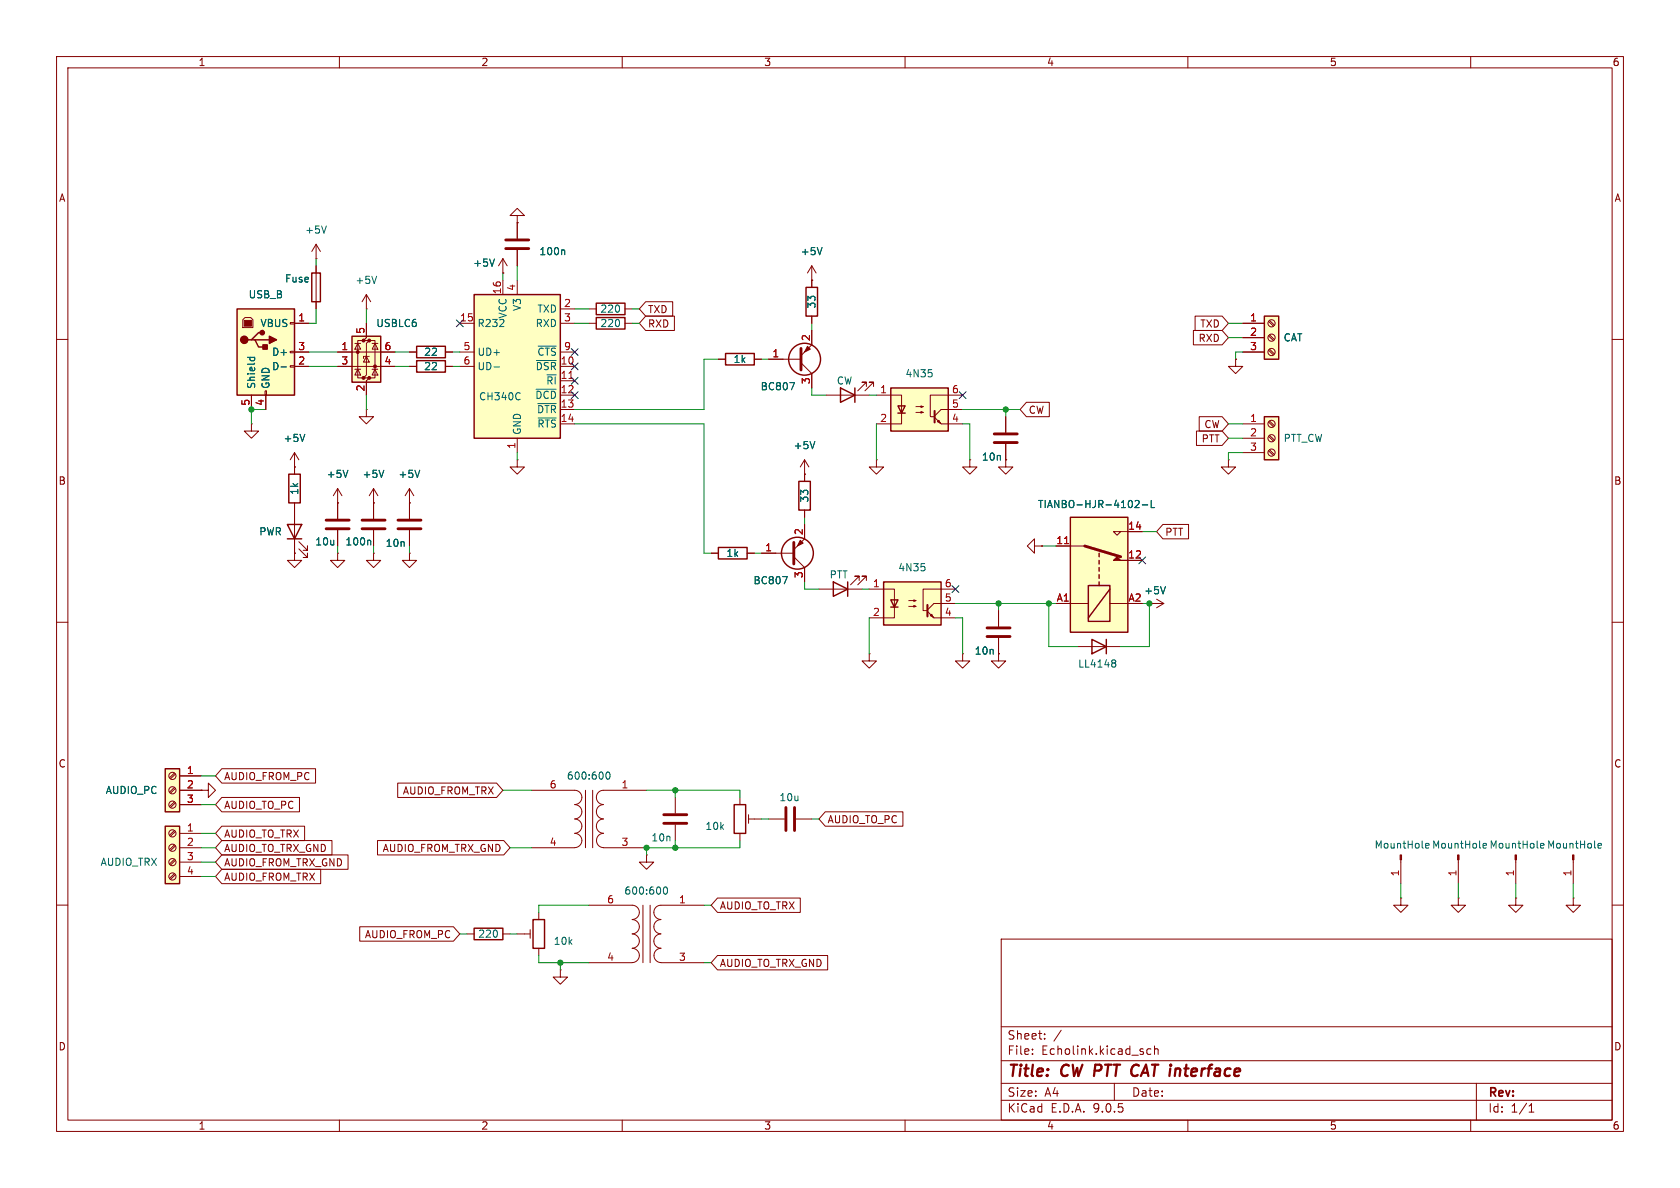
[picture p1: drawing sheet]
<svg xmlns="http://www.w3.org/2000/svg" width="297mm" height="210mm" viewBox="0 0 297 210" stroke-linecap="round" stroke-linejoin="round" font-family="sans-serif">
<g fill="none" stroke="#840000" stroke-width=".18">
<path d="M10 10h277v190h-277zM12 12h273v186h-273zM60 10v2M110 10v2M160 10v2M210 10v2M260 10v2M10 60h2M285 60h2M10 110h2M176.5 115.6v1.2h1.3l-1.3 1.3-1.2-1.3h1.2M176.5 115.6h.1"/>
<path d="M285 110h2M268 158.8v1.2h1.2l-1.2 1.3-1.3-1.3h1.3M268 158.8h.1M278.1 158.8v1.2h1.3l-1.3 1.3-1.2-1.3h1.2M278.1 158.8h.1M278.1 152v4.2M10 160h2M177 166h108v32h-108zM285 160h2M60 198v2M110 198v2M160 198v2"/>
<path d="M177 194.5h108M177 191.5h108M177 187.5h108M177 181.5h108M182.5 186.3v.1M182.5 185.5v.1M184.7 183.6v.1M184.7 182.8v.1M187.6 182.1l-1.3 2M197 191.5v3M203.5 185.5l-.5-.1-.3 .3v.4l.2 .2h.6M204.1 185.5l.2-.1 .4 .1v.9"/>
<path d="M204.1 184.9v1.5M210 198v2M260 198v2M261 191.5v6.5M270.3 196.6h.9M270.3 195.5l.4-.4v1.5"/>
</g>
<path d="M278 151.1h.3v.9h-.3z" fill="#840000" stroke="#840000" stroke-width=".18"/>
<path d="M282.5 149.5l.6-.1v-.3h-.4l-.2 .2 .1 .6h.5" fill="none" stroke="#006464" stroke-width=".18"/>
<path d="M157.5 68.6h10.1v7.6h-10.1z" fill="#ffffc2"/>
<path d="M148.6 68.6l2.5 1.3-2.5 1.2zM151.1 68.6v2.5M157.5 68.6h10.1v7.6h-10.1zM158.7 71.8h1.3l-.6 1.2zM158.7 73h1.3" fill="none" stroke="#840000" stroke-width=".25"/>
<g fill="none" stroke="#840000" stroke-width=".18">
<path d="M146 69.9h7.7M153.2 68.3v-.7h-.8h.8l-1.6 1.5M154.4 68.3v-.7h-.7h.7l-1.5 1.5M154.9 69.9h4.5v5h-4.5M161.9 71.9h1.3l-.4 .1v-.2l.4 .1M161.9 72.9h1.3l-.4 .1v-.2l.4 .1M165.2 73.8l1.2 1.1h3.8M165.7 74.5l.3-.2 .2 .5zM170.2 69.9h-5.7v3.8h.6M170.2 72.4h-3.8l-1.2 1.1M154.9 81.3v1.3h1.3l-1.3 1.2-1.2-1.2h1.2M154.9 81.3h.1"/>
<path d="M247.6 158.8v1.2h1.3l-1.3 1.3-1.2-1.3h1.2M247.6 158.8h.1M247.6 152v4.2M257.8 158.8v1.2h1.3l-1.3 1.3-1.3-1.3h1.3M257.8 158.8h.1M257.8 152v4.2"/>
</g>
<path d="M165.2 72.6v2.1" fill="none" stroke="#840000" stroke-width=".36"/>
<path d="M164.7 66v.5M252.6 149.3l-.2-.2h-.2l-.2 .2 .1 .6h.5M252.6 149.4l-.6 .1M262.8 149.3l-.2-.2h-.2l-.2 .2v.6h.5M262.8 149.4l-.6 .1" fill="none" stroke="#006464" stroke-width=".18"/>
<g fill="#840000" stroke="#840000" stroke-width=".18">
<path d="M257.7 151.1h.2v.9h-.2z"/>
<path d="M247.5 151.1h.3v.9h-.3z"/>
</g>
<path d="M223.5 55.9h2.6v7.6h-2.6z" fill="#ffffc2"/>
<path d="M223.5 55.9h2.6v7.6h-2.6z" fill="none" stroke="#840000" stroke-width=".25"/>
<g fill="none" stroke="#840000" stroke-width=".18">
<path d="M219.7 57.2h3.8M219.7 59.7h3.8M224.3 56.8l.8 .9M224.3 59.4l.8 .8M224.4 56.6l.9 .9M224.4 59.2l.9 .8M218.4 63.5v1.3h1.3l-1.3 1.2-1.2-1.2h1.2M218.4 63.5h.1M219.7 62.2h3.8M224.3 61.9l.8 .8M224.4 61.7l.9 .9M176.5 108v2.7"/>
<path d="M176.5 112.8v2.8M268 152v4.2"/>
<circle cx="224.8" cy="57.1" r=".63"/>
<circle cx="224.8" cy="59.7" r=".63"/>
<circle cx="224.8" cy="62.2" r=".63"/>
</g>
<path d="M267.8 151.1h.3v.9h-.3z" fill="#840000" stroke="#840000" stroke-width=".18"/>
<path d="M273 149.3l-.2-.2h-.3l-.2 .2 .1 .6h.5M273 149.4l-.7 .1" fill="none" stroke="#006464" stroke-width=".18"/>
<path d="M174.5 111h4.1M174.5 112.5h4.1" fill="none" stroke="#840000" stroke-width=".51"/>
<path d="M223.5 73.7h2.6v7.6h-2.6z" fill="#ffffc2"/>
<path d="M223.5 73.7h2.6v7.6h-2.6z" fill="none" stroke="#840000" stroke-width=".25"/>
<g fill="none" stroke="#840000" stroke-width=".18">
<path d="M219.7 74.9h3.8M219.7 77.5h3.8M224.3 74.6l.8 .8M224.3 77.1l.8 .9M224.3 79.7l.8 .8M224.4 74.4l.9 .9M224.4 77l.9 .8M224.4 79.5l.9 .8M217.2 81.3v1.3h1.2l-1.2 1.2-1.3-1.2h1.3M217.2 81.3h.1M219.7 80h3.8M170.2 115.6v1.2h1.2l-1.2 1.3-1.3-1.3h1.3"/>
<path d="M170.2 115.6h.1"/>
<circle cx="224.8" cy="77.5" r=".63"/>
<circle cx="224.8" cy="74.9" r=".63"/>
<circle cx="224.8" cy="80" r=".63"/>
</g>
<path d="M156.2 102.9h10.2v7.6h-10.2z" fill="#ffffc2"/>
<path d="M156.2 102.9h10.2v7.6h-10.2zM157.5 106h1.2l-.6 1.3zM157.5 107.3h1.2M193 113l2.6 1.3-2.6 1.3zM195.6 113v2.6" fill="none" stroke="#840000" stroke-width=".25"/>
<path d="M153.7 104.1h4.4v5.1h-4.4M160.7 106.2h1.2l-.4 .1v-.3l.4 .2M160.7 107.2h1.2l-.4 .1v-.2l.4 .1M164 108.1l1.1 1.1h3.8M164.5 108.8l.2-.2 .3 .5zM168.9 104.1h-5.7v3.9h.6M168.9 106.7h-3.8l-1.1 1.1M190.5 114.3h7.6" fill="none" stroke="#840000" stroke-width=".18"/>
<path d="M164 106.9v2.1" fill="none" stroke="#840000" stroke-width=".36"/>
<path d="M163.5 100.2v.6M196.8 116.7h.2l.3 .2-.3 .3M196.8 117.2h.2M197 117.2l.3 .2v.3l-.2 .2h-.3" fill="none" stroke="#006464" stroke-width=".18"/>
<path d="M41.9 54.6h10.2v15.3h-10.2z" fill="#ffffc2"/>
<path d="M41.9 54.6h10.2v15.3h-10.2zM46.4 58.8h-.7l-1.3 1.3h-.6M105.4 56.1h5.1v2.1h-5.1zM44.4 60.1h.7l.6 1.2h1.3M45.1 60.1h2.5M94.2 162.6h2.1v5h-2.1z" fill="none" stroke="#840000" stroke-width=".25"/>
<g fill="none" stroke="#840000" stroke-width=".18">
<path d="M91.4 38.1h1.3l-1.3-1.3-1.2 1.3h1.2v1.3M91.4 39.4h.1M91.4 39.4v2.8M42.9 56.5l.4-.4h1l.4 .4v1.4h-1.8zM51.3 57h.8v.3h-.8zM52.1 57.2h2.5M88.9 48.3h.1M88.9 45.7l-.8 1.3M88.9 45.7l.8 1.3M88.9 45.7v2.6M91.4 44.2v2.8M104.1 57.2h1.3"/>
<path d="M110.5 57.2h1.3M44.4 74.9v1.3h1.3l-1.3 1.3-1.2-1.3h1.2M44.4 74.9h.1M44.4 69.9v2.5M46.9 69.1h.2v.8h-.2zM47 69.9v2.5M51.3 62.1h.8v.3h-.8zM51.3 64.6h.8v.3h-.8zM52.1 62.2h2.5M52.1 64.8h2.5M64.8 72.4v1.3h1.2l-1.2 1.2-1.3-1.2h1.3M64.8 72.4h.1"/>
<path d="M52.1 82.6h.1M52.1 80l-.8 1.3M52.1 80l.7 1.3M52.1 80v2.6M91.4 81.3v1.3h1.3l-1.3 1.2-1.2-1.2h1.2M91.4 81.3h.1M153.7 115.6v1.2h1.2l-1.2 1.3-1.3-1.3h1.3M153.7 115.6h.1M91.4 165.1h2.3M93.7 164.3v1.6M95.2 161.3v1.3M95.2 167.6v1.3"/>
</g>
<path d="M43.2 56.6h1.2v1.1h-1.2z" fill="#840000" stroke="#840000" stroke-width=".18"/>
<g fill="#840000" stroke="#840000" stroke-width=".25">
<path d="M46.5 61h.7v.7h-.7z"/>
<path d="M47.6 59.4l1.3 .7-1.3 .6z"/>
<circle cx="43.2" cy="60.1" r=".63"/>
<circle cx="46.4" cy="58.8" r=".38"/>
</g>
<path d="M87.4 45.8l-.4 1.3M99.7 44.2l.1 .2v.6M43.8 63.2h1.2M44.2 63.2v.3M45 63.2v.3M49.7 64.9h1M53.9 76.8l-.4 1.2" fill="none" stroke="#006464" stroke-width=".18"/>
<path d="M89.4 42.4h4.1M89.4 43.9h4.1" fill="none" stroke="#840000" stroke-width=".51"/>
<path d="M83.8 52.1h15.3v25.4h-15.3z" fill="#ffffc2"/>
<g fill="none" stroke="#840000" stroke-width=".25">
<path d="M83.8 52.1h15.3v25.4h-15.3zM105.4 53.6h5.1v2h-5.1zM142.5 50.8h2v5.1h-2zM128.3 62.5h5v2h-5z"/>
<circle cx="142.2" cy="63.5" r="2.82"/>
</g>
<g fill="none" stroke="#840000" stroke-width=".18">
<path d="M81.3 57.2h2.5M88.9 49.5v2.6M91.4 49.5v2.6M99.1 57.2h2.5M99.1 54.6h2.5M104.1 54.6h1.3M110.5 54.6h1.3M143.5 49.5h.1M143.5 47v3.8M143.5 55.9v1.3M143.5 58.4v2.6l-1.9 1.9M143.5 47l-.8 1.3"/>
<path d="M143.5 47l.8 1.3M81.3 62.2h2.5M81.3 64.8h2.5M91.4 77.5v2.5M99.1 62.2h2.5M99.1 64.8h2.5M99.1 67.3h2.5M99.1 69.9h2.5M99.1 72.4h2.5M99.1 74.9h2.5M127 63.5h1.3M133.3 63.5h1.3"/>
<path d="M135.9 63.5h5.7M141.6 64.1l1.9 1.9v2.6"/>
</g>
<path d="M145.3 43.8l-.4 1.2M87.3 64.9h1M91.9 69.5h.1M92 70.6h-.1M94.8 68.8h3.5M94.8 63.7h3.5M95.1 71.3h3.2M95.1 61.2h3.2M95.1 73.9h3.2M139.6 67.6h.9l-.6 1.3" fill="none" stroke="#006464" stroke-width=".18"/>
<path d="M100.6 66.9h.7" fill="none" stroke="#a90000" stroke-width=".18"/>
<path d="M141.6 61.6v3.8" fill="none" stroke="#840000" stroke-width=".51"/>
<path d="M142.7 61.2l.6 .5-1.1 .5z" fill="#840000" stroke="#840000" stroke-width=".18"/>
<path d="M62.2 59.4h5.1v8.2h-5.1z" fill="#ffffc2"/>
<g fill="#840000" stroke="#840000" stroke-width=".18">
<path d="M141.5 95.5l.5 .5-1 .5z"/>
<circle cx="63.2" cy="62.2" r=".25"/>
<circle cx="64.3" cy="60.2" r=".25"/>
<circle cx="64.3" cy="66.8" r=".25"/>
<circle cx="65.3" cy="60.2" r=".25"/>
<circle cx="65.3" cy="66.8" r=".25"/>
<circle cx="66.3" cy="64.8" r=".25"/>
</g>
<g fill="none" stroke="#840000" stroke-width=".18">
<path d="M64.8 57.2v2.5l-.5 .5h1l-.5 .5v5.6l-.5 .5h1l-.5 .5v2.6M59.7 62.2h10.1M59.7 64.8h10.1M62.7 65.3h1.1M62.7 60.7h1.1M63.2 60.7l.6 1h-1.1zM63.2 65.3l.6 1h-1.1zM64.3 60.2h-1.1v6.6h1.1M64.8 63l.5 1h-1zM65.3 63h-1v.4M65.3 60.2h1v6.6h-1M65.8 65.3h1"/>
<path d="M65.8 60.7h1M66.3 60.7l.5 1h-1zM66.3 65.3l.5 1h-1zM177.8 73.7v2.8M177.8 78.5v2.8M125.7 97.8h1.3M132.1 97.8h1.2M134.6 97.8h5.7M140.3 98.4l1.9 1.9v2.6M142.2 83.8h.1M142.2 81.3v3.8M142.2 90.2v1.2"/>
<path d="M142.2 92.7v2.6l-1.9 1.9M142.2 81.3l-.7 1.3M142.2 81.3l.8 1.3M171.4 81.3v1.3h1.3l-1.3 1.2-1.2-1.2h1.2M171.4 81.3h.1M177.8 81.3v1.3h1.3l-1.3 1.2-1.3-1.2h1.3M177.8 81.3h.1M182.9 96.5v-1.2l-1.3 1.2 1.3 1.3v-1.3h1.2M184.1 96.5h.1M144.8 104.1h7.6M151.9 102.6v-.7h-.8h.8l-1.5 1.5M153.2 102.6v-.7h-.8h.8l-1.6 1.5"/>
<path d="M203.2 106.7h.1M203.2 106.7h2.5M204.5 105.9l1.2 .8M205.7 106.7l-1.2 .7"/>
</g>
<g fill="none" stroke="#840000" stroke-width=".25">
<path d="M62.2 59.4h5.1v8.2h-5.1zM127 96.8h5.1v2h-5.1zM141.2 85.1h2.1v5.1h-2.1zM147.3 102.9l2.6 1.2-2.6 1.3zM149.9 102.9v2.5"/>
<circle cx="141" cy="97.8" r="2.82"/>
</g>
<path d="M175.8 76.7h4M175.8 78.2h4M140.3 95.9v3.8" fill="none" stroke="#840000" stroke-width=".51"/>
<path d="M144.1 78l-.5 1.3M138.3 101.9h.9l-.6 1.3M206 103.7l-.4 1.3" fill="none" stroke="#006464" stroke-width=".18"/>
<path d="M189.2 91.4h10.2v20.4h-10.2z" fill="#ffffc2"/>
<g fill="none" stroke="#840000" stroke-width=".18">
<path d="M55.9 45.7h.1M55.9 43.2l-.8 1.3M55.9 43.2l.7 1.3M55.9 43.2v2.5M55.9 47v7.6M64.8 54.6h.1M64.8 52.1l-.8 1.2M64.8 52.1l.7 1.2M64.8 52.1v2.5M52.1 82.6v1.2M52.1 88.9v8.9M52.8 97l1.6 1.6v-.8v.8h-.8"/>
<path d="M52.8 95.8l1.6 1.5v-.8v.8h-.8M59.7 97.8v1.3h1.3l-1.3 1.2-1.3-1.2h1.3M59.7 97.8h.1M59.7 88.9h.1M59.7 86.4v5.3M59.7 93.7v2.8M59.7 86.4l-.8 1.2M59.7 86.4l.8 1.2M66 97.8v1.3h1.3l-1.3 1.2-1.2-1.2h1.2M66 97.8h.1M66 88.9h.1M66 86.4v5.3"/>
<path d="M66 93.7v2.8M66 86.4l-.7 1.2M66 86.4l.8 1.2M72.4 88.9h.1M72.4 86.4l-.8 1.2M72.4 86.4l.8 1.2M72.4 86.4v5.3M72.4 93.7v2.8M186.7 96.5h5.1M198.1 94l-.6 .6-.7-.6h5.1M199.4 99.1h2.5M186.7 106.7h5.7"/>
<path d="M196.2 106.7h3.2M35.6 139.7h1.2v-1.3l1.3 1.3-1.3 1.3v-1.3M35.6 139.7h.1M94 139.7h7.6a1.26 1.26 0 0 1 1.3 1.3 1.26 1.26 0 0 1-1.3 1.2 1.27 1.27 0 0 1 1.3 1.3 1.27 1.27 0 0 1-1.3 1.3M103.5 139.7v10.2M104.8 139.7v10.2M114.3 139.7h-7.6a1.25 1.25 0 0 0-1.3 1.3 1.25 1.25 0 0 0 1.3 1.2 1.27 1.27 0 0 0-1.3 1.3 1.27 1.27 0 0 0 1.3 1.3M94 149.9h7.6M101.6 144.8a1.26 1.26 0 0 1 1.3 1.2 1.26 1.26 0 0 1-1.3 1.3 1.27 1.27 0 0 1 1.3 1.3 1.27 1.27 0 0 1-1.3 1.2M106.7 144.8a1.25 1.25 0 0 0-1.3 1.2 1.25 1.25 0 0 0 1.3 1.3 1.27 1.27 0 0 0-1.2 1.3 1.27 1.27 0 0 0 1.2 1.2M106.7 149.9h7.6M119.4 141v2.8"/>
<path d="M119.4 145.8v2.8M130.8 141v1.2M130.8 147.3v1.3M132.3 144.8h2.3M132.3 144v1.5M135.9 144.8h2.8M140.7 144.8h2.8M82.5 165.1h1.3M88.9 165.1h1.3"/>
</g>
<g fill="none" stroke="#840000" stroke-width=".25">
<path d="M55.1 48.3h1.5v5h-1.5zM50.8 92.7h2.5l-1.2 2.6zM50.8 95.3h2.5M51.1 83.8h2v5.1h-2zM189.2 91.4h10.2v20.4h-10.2zM194.3 97.8v.6M194.3 99.1v.6M192.4 103.5h3.8v6.4h-3.8zM194.3 100.3v.7M194.3 101.6v.6M194.3 102.9v.6M196.2 104.1l-3.8 5.1"/>
<path d="M129.8 142.2h2v5.1h-2zM83.8 164.1h5.1v2h-5.1z"/>
</g>
<path d="M196.8 99.1l.7-.7 .6 .7h1.3z" fill="#840000" stroke="#840000" stroke-width=".18"/>
<path d="M57.7 91.9h4M57.7 93.5h4M64 91.9h4.1M64 93.5h4.1M70.4 91.9h4M70.4 93.5h4M191.8 96.5l6.3 1.9M117.3 144h4.1M117.3 145.5h4.1M138.9 142.7v4.1M140.5 142.7v4.1" fill="none" stroke="#840000" stroke-width=".51"/>
<path d="M188.2 96.1h.7" fill="none" stroke="#a90000" stroke-width=".18"/>
<path d="M57.7 39.9l-.4 1.3M66.6 48.8l-.4 1.3M61.5 83.1l-.4 1.3M65.4 95.5l.1 .2v.6M67.9 83.1l-.5 1.3M74.2 83.1l-.4 1.3M200.7 88.6l.5-.1 .2 .3-.8 .9h.8M201.9 89.2h1M203.5 88.5v1.2h.6M107.3 136.5h.1a.68 .68 0 0 1 .5 .6 .68 .68 0 0 1-.5 .6 .84 .84 0 0 1-.1-1.2z" fill="none" stroke="#006464" stroke-width=".18"/>
<path d="M29.2 135.9h2.5v7.6h-2.5z" fill="#ffffc2"/>
<path d="M29.2 135.9h2.5v7.6h-2.5z" fill="none" stroke="#840000" stroke-width=".25"/>
<g fill="none" stroke="#840000" stroke-width=".18">
<path d="M30.8 136.7l-.8 .8M30.8 139.2l-.8 .8M31 136.8l-.9 .9M31 139.4l-.9 .8M31.7 137.2h3.9M31.7 139.7h3.9M30.8 141.7l-.8 .9M31 141.9l-.9 .8M31.7 142.2h3.9"/>
<circle cx="30.5" cy="139.7" r=".63"/>
<circle cx="30.5" cy="137.2" r=".63"/>
<circle cx="30.5" cy="142.2" r=".63"/>
</g>
<path d="M29.2 146.1h2.5v10.1h-2.5z" fill="#ffffc2"/>
<path d="M73.7 61.2h5v2h-5zM73.7 63.8h5v2h-5zM29.2 146.1h2.5v10.1h-2.5z" fill="none" stroke="#840000" stroke-width=".25"/>
<g fill="none" stroke="#840000" stroke-width=".18">
<path d="M91.4 39.4h.1M91.4 39.4v2.8M52.1 57.2h2.5M55.9 47v1.3M55.9 53.3v1.3M64.8 57.2v2.5M88.9 48.3h.1M91.4 44.2v2.8M114.1 55.9h5.1v2.5h-5.1l-1.1-1.2zM114.1 53.3h4.8v2.6h-4.8l-1.1-1.3zM143.5 49.5h.1M143.5 49.5v1.3"/>
<path d="M143.5 55.9v1.3M143.5 58.4v2.6M211 58.4h5.1l1.1 1.3-1.1 1.3h-5.1zM211.3 55.9h4.8l1.1 1.3-1.1 1.2h-4.8zM219.7 57.2h3.8M219.7 59.7h3.8M44.4 69.9v2.5M47 69.9v2.5M52.1 62.2h2.5M52.1 64.8h2.5M59.7 62.2h2.5M59.7 64.8h2.5"/>
<path d="M64.8 67.3v2.6M67.3 62.2h2.5M67.3 64.8h2.5M72.4 62.2h1.3M72.4 64.8h1.3M78.7 62.2h1.3M78.7 64.8h1.3M127 63.5h1.3M133.3 63.5h1.3M135.9 63.5h2.5M143.5 66v2.6M177.8 73.7v2.8"/>
<path d="M177.8 78.5v2.8M181.5 71.1h4v2.6h-4l-1.2-1.3zM211.5 76.2h4.6l1.1 1.3-1.1 1.2h-4.6zM212 73.7h4.1l1.1 1.2-1.1 1.3h-4.1zM218.4 63.5h.1M219.7 62.2h3.8M52.1 97.8v1.3h1.2l-1.2 1.2-1.3-1.2h1.3M52.1 97.8h.1M52.1 82.6h.1M52.1 82.6v1.2M52.1 88.9v3.8M52.1 95.3v2.5"/>
<path d="M59.7 88.9h.1M59.7 88.9v2.8M59.7 93.7v2.8M66 88.9h.1M66 88.9v2.8M66 93.7v2.8M72.4 97.8v1.3h1.3l-1.3 1.2-1.3-1.2h1.3M72.4 97.8h.1M72.4 88.9h.1M72.4 88.9v2.8M72.4 93.7v2.8M125.7 97.8h1.3"/>
<path d="M132.1 97.8h1.2M134.6 97.8h2.6M142.2 83.8h.1M142.2 83.8v1.3M142.2 90.2v1.2M142.2 92.7v2.6M177.8 81.3h.1M184.1 96.5h.1M186.7 96.5h2.5M199.4 99.1h2.5M199.4 94h2.5M205.6 92.7h4.5v2.6h-4.5l-1.1-1.3z"/>
<path d="M142.2 100.3v2.6M176.5 115.6h.1M176.5 108v2.7M176.5 112.8v2.8M186.7 106.7h2.5M203.2 106.7h.1M31.7 137.2h3.9M31.7 139.7h3.9M35.6 139.7h.1M39.2 135.9h16.6v2.5h-16.6l-1.1-1.2zM70.3 138.4h17.5l1.1 1.3-1.1 1.3h-17.5zM30.8 146.8l-.8 .9"/>
<path d="M30.8 149.4l-.8 .8M30.8 151.9l-.8 .8M30.8 154.4l-.8 .9M31 147l-.9 .8M31 149.5l-.9 .9M31 152.1l-.9 .8M31 154.6l-.9 .8M31.7 147.3h3.9M31.7 149.9h3.9M31.7 152.4h3.9M31.7 154.9h3.9M31.7 142.2h3.9"/>
<path d="M39.2 148.6h19.5v2.5h-19.5l-1.1-1.2zM39.2 146h14.7v2.6h-14.7l-1.1-1.3zM39.2 153.7h17.5v2.5h-17.5l-1.1-1.3zM39.2 151.1h22.3v2.6h-22.3l-1.1-1.3zM39.2 141h13.7v2.5h-13.7l-1.1-1.3zM66.7 148.6h22.4l1.1 1.3-1.1 1.2h-22.4zM114.3 151.1v1.3h1.3l-1.3 1.3-1.3-1.3h1.3M114.3 151.1h.1M126.8 158.7h14.7v2.6h-14.7l-1.1-1.3zM145.9 143.5h13.7v2.6h-13.7l-1.1-1.3zM63.6 163.8h16.6l1.1 1.3-1.1 1.3h-16.6zM99.1 171.5v1.2h1.2l-1.2 1.3-1.3-1.3h1.3"/>
<path d="M99.1 171.5h.1M104.1 160h7.7a1.26 1.26 0 0 1 1.2 1.3 1.26 1.26 0 0 1-1.2 1.2 1.27 1.27 0 0 1 1.2 1.3 1.27 1.27 0 0 1-1.2 1.3M104.1 170.2h7.7M111.8 165.1a1.26 1.26 0 0 1 1.2 1.3 1.26 1.26 0 0 1-1.2 1.2 1.27 1.27 0 0 1 1.2 1.3 1.27 1.27 0 0 1-1.2 1.3M113.7 160v10.2M114.9 160v10.2M116.8 165.1a1.25 1.25 0 0 0-1.2 1.3 1.25 1.25 0 0 0 1.2 1.2M116.8 170.2h7.7M116.9 167.6a1.26 1.26 0 0 0-1.3 1.3 1.26 1.26 0 0 0 1.3 1.3M124.5 160h-7.7a1.25 1.25 0 0 0-1.2 1.3 1.25 1.25 0 0 0 1.2 1.2 1.27 1.27 0 0 0-1.2 1.3 1.27 1.27 0 0 0 1.2 1.3M126.8 168.9h19.5v2.6h-19.5l-1.1-1.3z"/>
<circle cx="30.5" cy="152.4" r=".63"/>
<circle cx="30.5" cy="149.9" r=".63"/>
<circle cx="30.5" cy="147.3" r=".63"/>
<circle cx="30.5" cy="154.9" r=".63"/>
</g>
<g fill="none" stroke="#006464" stroke-width=".18">
<path d="M87.4 45.8l-.4 1.3M99.7 44.2l.1 .2v.6M145.3 43.8l-.4 1.2M43.8 63.2h1.2M44.2 63.2v.3M45 63.2v.3M49.7 64.9h1M53.9 76.8l-.4 1.2M139.6 67.6h.9l-.6 1.3M144.1 78l-.5 1.3M61.5 83.1l-.4 1.3M65.4 95.5l.1 .2v.6"/>
<path d="M67.9 83.1l-.5 1.3M74.2 83.1l-.4 1.3M200.7 88.6l.5-.1 .2 .3-.8 .9h.8M201.9 89.2h1M203.5 88.5v1.2h.6M138.3 101.9h.9l-.6 1.3M206 103.7l-.4 1.3M117.5 156.9l.1-.1a.68 .68 0 0 1 .4 .6 .68 .68 0 0 1-.4 .7 .84 .84 0 0 1-.1-1.2z"/>
</g>
<g fill="none" stroke="#009600" stroke-width=".18">
<path d="M55.9 45.7v1.3M55.9 54.6v2.6h-1.3M64.8 54.6v2.6M88.9 48.3v1.2M91.4 47v2.5M101.6 57.2h2.5M101.6 54.6h2.5M111.8 57.2h1.2M111.8 54.6h1.2M143.5 57.2v1.2M217.2 57.2h2.5M217.2 59.7h2.5"/>
<path d="M47 72.4h-2.6v2.5M54.6 64.8h5.1M54.6 62.2h5.1M64.8 69.9v2.5M69.8 64.8h2.6M69.8 62.2h2.6M80 64.8h1.3M80 62.2h1.3M101.6 74.9h22.9v22.9h1.2M127 63.5h-2.5v8.9h-22.9M134.6 63.5h1.3M143.5 68.6v1.3h2.5"/>
<path d="M153.7 69.9h1.2M154.9 74.9v6.4M170.2 72.4h10.1M170.2 74.9h1.2v6.4M177.8 72.4v1.3M217.2 74.9h2.5M217.2 77.5h2.5M219.7 62.2h-1.3v1.3M59.7 96.5v1.3M66 96.5v1.3M72.4 96.5v1.3M91.4 80v1.3"/>
<path d="M133.3 97.8h1.3M142.2 91.4v1.3M184.1 96.5h2.6M201.9 94h2.6M219.7 80h-2.5v1.3M142.2 102.9v1.2h2.6M152.4 104.1h1.3M153.7 109.2v6.4M168.9 109.2h1.3v6.4M168.9 106.7h17.8M176.5 106.7v1.3M185.4 106.7v7.6h5.1"/>
<path d="M201.9 106.7h1.3v7.6h-5.1M35.6 137.2h2.5M88.9 139.7h5.1M114.3 139.7h16.5v1.3M119.4 139.7v1.3M35.6 149.9h2.5M35.6 154.9h2.5M35.6 142.2h2.5M35.6 147.3h2.5M35.6 152.4h2.5M90.2 149.9h3.8M119.4 148.6v1.3"/>
<path d="M130.8 148.6v1.3h-16.5v1.2M134.6 144.8h1.3M143.5 144.8h1.3M247.6 156.2v2.6M257.8 156.2v2.6M268 156.2v2.6M278.1 156.2v2.6M81.3 165.1h1.2M90.2 165.1h1.2M95.2 168.9v1.3h8.9M99.1 170.2v1.3M104.1 160h-8.9v1.3"/>
<path d="M124.5 170.2h1.2M124.5 160h1.2"/>
</g>
<g fill="none" stroke="#000084" stroke-width=".18">
<path d="M80.7 56.5l1.2 1.3M81.9 56.5l-1.2 1.3M101 69.2l1.2 1.3M101 61.6l1.2 1.2M101 64.2l1.2 1.2M101 66.7l1.2 1.2M102.2 69.2l-1.2 1.3M102.2 61.6l-1.2 1.2M102.2 64.2l-1.2 1.2M102.2 66.7l-1.2 1.2M169.6 69.2l1.2 1.3M170.8 69.2l-1.2 1.3"/>
<path d="M201.3 98.5l1.2 1.2M202.5 98.5l-1.2 1.2M168.3 103.5l1.2 1.2M169.5 103.5l-1.2 1.2"/>
</g>
<path d="M188.2 96.1h.7" fill="none" stroke="#a90000" stroke-width=".18"/>
<g fill="#009600" stroke="#009600" stroke-width=".18">
<circle cx="119.4" cy="139.7" r=".46"/>
<circle cx="114.3" cy="149.9" r=".46"/>
<circle cx="119.4" cy="149.9" r=".46"/>
<circle cx="99.1" cy="170.2" r=".46"/>
<circle cx="185.4" cy="106.7" r=".46"/>
<circle cx="203.2" cy="106.7" r=".46"/>
<circle cx="177.8" cy="72.4" r=".46"/>
<circle cx="176.5" cy="106.7" r=".46"/>
<circle cx="44.4" cy="72.4" r=".46"/>
</g>
<g font-size="2.8" fill="#840000">
<text x="178" y="190.9">Title:</text>
<text x="187.7" y="190.9">CW PTT CAT interface</text>
</g>
<g font-size="2.1" fill="#840000">
<text x="178" y="184">Sheet:</text>
<text x="178" y="186.7">File:</text>
<text x="184.1" y="186.7">Echolink.kicad_sch</text>
<text x="178" y="196.9">KiCad</text>
<text x="178" y="194.1">Size:</text>
<text x="184.7" y="194.1">A4</text>
<text x="185.7" y="196.9">E.D.A.</text>
<text x="193.3" y="196.9">9.0.5</text>
<text x="200" y="194.1">Date:</text>
<text x="263" y="194.3">Rev:</text>
<text x="263" y="196.9">Id:</text>
<text x="267.1" y="196.9">1/1</text>
</g>
<g font-size="1.8" fill="#840000">
<text x="35" y="11.9">1</text>
<text x="85" y="11.9">2</text>
<text x="135" y="11.9">3</text>
<text x="185" y="11.9">4</text>
<text x="235" y="11.9">5</text>
<text x="285" y="11.9">6</text>
<text x="10.3" y="35.9">A</text>
<text x="285.3" y="35.9">A</text>
<text x="114.5" y="58.1">RXD</text>
<text x="114.5" y="55.6">TXD</text>
<text x="212.1" y="58.1">TXD</text>
<text x="211.8" y="60.6">RXD</text>
<text x="181.8" y="73.3">CW</text>
<text x="212.8" y="75.9">CW</text>
<text x="212.3" y="78.4">PTT</text>
<text x="10.3" y="85.9">B</text>
<text x="285.3" y="85.9">B</text>
<text x="205.9" y="94.9">PTT</text>
<text x="10.3" y="135.9">C</text>
<text x="285.3" y="135.9">C</text>
<text x="39.5" y="138.1">AUDIO_FROM_PC</text>
<text x="39.5" y="143.2">AUDIO_TO_PC</text>
<text x="71.1" y="140.7">AUDIO_FROM_TRX</text>
<text x="39.5" y="148.3">AUDIO_TO_TRX</text>
<text x="146.2" y="145.7">AUDIO_TO_PC</text>
<text x="39.5" y="150.8">AUDIO_TO_TRX_GND</text>
<text x="39.5" y="155.9">AUDIO_FROM_TRX</text>
<text x="39.5" y="153.4">AUDIO_FROM_TRX_GND</text>
<text x="67.6" y="150.8">AUDIO_FROM_TRX_GND</text>
<text x="127.2" y="161">AUDIO_TO_TRX</text>
<text x="64.4" y="166.1">AUDIO_FROM_PC</text>
<text x="127.2" y="171.1">AUDIO_TO_TRX_GND</text>
<text x="10.3" y="185.9">D</text>
<text x="285.3" y="185.9">D</text>
<text x="35" y="199.9">1</text>
<text x="85" y="199.9">2</text>
<text x="135" y="199.9">3</text>
<text x="185" y="199.9">4</text>
<text x="235" y="199.9">5</text>
<text x="285" y="199.9">6</text>
</g>
<g font-size="1.8" fill="#006464">
<text x="53.8" y="41.5">+5V</text>
<text x="83.6" y="47.3">+5V</text>
<text x="95.3" y="45.3">100n</text>
<text x="141.5" y="45.3">+5V</text>
<text x="43.9" y="52.9">USB_B</text>
<text x="50.3" y="50.1">Fuse</text>
<text x="62.7" y="50.4">+5V</text>
<text x="46" y="58">VBUS</text>
<text x="66.4" y="58">USBLC6</text>
<text x="84.3" y="58">R232</text>
<text x="89.8" y="56.4" transform="rotate(-90 89.8 56.4)">VCC</text>
<text x="92.3" y="55.1" transform="rotate(-90 92.3 55.1)">V3</text>
<text x="94.6" y="58">RXD</text>
<text x="94.9" y="55.5">TXD</text>
<text x="106" y="58">220</text>
<text x="106" y="55.5">220</text>
<text x="144.4" y="54.7" transform="rotate(-90 144.4 54.7)">33</text>
<text x="48" y="63.1">D+</text>
<text x="48" y="65.6">D-</text>
<text x="74.9" y="63.1">22</text>
<text x="74.9" y="65.6">22</text>
<text x="84.3" y="63.1">UD+</text>
<text x="84.3" y="65.6">UD-</text>
<text x="94.6" y="65.6">~{DSR}</text>
<text x="94.9" y="63.1">~{CTS}</text>
<text x="129.6" y="64.4">1k</text>
<text x="226.8" y="60.6">CAT</text>
<text x="45.3" y="68.8" transform="rotate(-90 45.3 68.8)">Shield</text>
<text x="47.9" y="68.8" transform="rotate(-90 47.9 68.8)">GND</text>
<text x="84.6" y="71">CH340C</text>
<text x="94.5" y="70.7">~{DCD}</text>
<text x="96.5" y="68.2">~{RI}</text>
<text x="134.4" y="69.2">BC807</text>
<text x="147.8" y="68.2">CW</text>
<text x="160" y="66.9">4N35</text>
<text x="92.3" y="77" transform="rotate(-90 92.3 77)">GND</text>
<text x="94.8" y="73.3">~{DTR}</text>
<text x="94.9" y="75.8">~{RTS}</text>
<text x="50" y="78.3">+5V</text>
<text x="140.2" y="79.6">+5V</text>
<text x="173.5" y="81.6">10n</text>
<text x="226.8" y="78.3">PTT_CW</text>
<text x="52.9" y="87.6" transform="rotate(-90 52.9 87.6)">1k</text>
<text x="57.7" y="84.7">+5V</text>
<text x="64" y="84.7">+5V</text>
<text x="70.4" y="84.7">+5V</text>
<text x="143.1" y="88.9" transform="rotate(-90 143.1 88.9)">33</text>
<text x="45.7" y="94.8">PWR</text>
<text x="183.4" y="90">TIANBO-HJR-4102-L</text>
<text x="55.6" y="96.6">10u</text>
<text x="61" y="96.6">100n</text>
<text x="68.1" y="96.9">10n</text>
<text x="128.3" y="98.7">1k</text>
<text x="158.7" y="101.2">4N35</text>
<text x="133.1" y="103.5">BC807</text>
<text x="146.6" y="102.5">PTT</text>
<text x="202.2" y="105.3">+5V</text>
<text x="172.2" y="115.9">10n</text>
<text x="190.5" y="118.2">LL4148</text>
<text x="18.6" y="140.6">AUDIO_PC</text>
<text x="100.1" y="138">600:600</text>
<text x="137.7" y="141.8">10u</text>
<text x="115.1" y="148.9">10n</text>
<text x="124.6" y="146.9">10k</text>
<text x="17.7" y="153.3">AUDIO_TRX</text>
<text x="242.9" y="150.2">MountHole</text>
<text x="253.1" y="150.2">MountHole</text>
<text x="263.2" y="150.2">MountHole</text>
<text x="273.4" y="150.2">MountHole</text>
<text x="110.3" y="158.3">600:600</text>
<text x="84.4" y="166">220</text>
<text x="97.8" y="167.2">10k</text>
</g>
<g font-size="1.8" fill="#a90000">
<text x="88.6" y="52.1" transform="rotate(-90 88.6 52.1)">16</text>
<text x="91.2" y="51.5" transform="rotate(-90 91.2 51.5)">4</text>
<text x="52.6" y="56.9">1</text>
<text x="64.5" y="59.1" transform="rotate(-90 64.5 59.1)">5</text>
<text x="81.2" y="56.9">15</text>
<text x="99.6" y="54.4">2</text>
<text x="99.6" y="56.9">3</text>
<text x="220.9" y="56.9">1</text>
<text x="220.9" y="59.4">2</text>
<text x="52.6" y="62">3</text>
<text x="52.6" y="64.5">2</text>
<text x="60.3" y="62">1</text>
<text x="60.3" y="64.5">3</text>
<text x="67.9" y="62">6</text>
<text x="67.9" y="64.5">4</text>
<text x="81.8" y="62">5</text>
<text x="81.8" y="64.5">6</text>
<text x="99" y="64.5">10</text>
<text x="99.6" y="62">9</text>
<text x="136.5" y="63.2">1</text>
<text x="143.3" y="60.4" transform="rotate(-90 143.3 60.4)">2</text>
<text x="220.9" y="62">3</text>
<text x="44.2" y="71.8" transform="rotate(-90 44.2 71.8)">5</text>
<text x="46.7" y="71.8" transform="rotate(-90 46.7 71.8)">4</text>
<text x="64.5" y="69.3" transform="rotate(-90 64.5 69.3)">2</text>
<text x="99" y="67.1">11</text>
<text x="99" y="69.6">12</text>
<text x="143.3" y="68" transform="rotate(-90 143.3 68)">3</text>
<text x="155.5" y="69.6">1</text>
<text x="168.2" y="69.6">6</text>
<text x="99" y="72.1">13</text>
<text x="99" y="74.7">14</text>
<text x="155.5" y="74.7">2</text>
<text x="168.2" y="72.1">5</text>
<text x="168.2" y="74.7">4</text>
<text x="220.9" y="74.7">1</text>
<text x="220.9" y="77.2">2</text>
<text x="91.2" y="79.4" transform="rotate(-90 91.2 79.4)">1</text>
<text x="220.9" y="79.8">3</text>
<text x="142" y="94.7" transform="rotate(-90 142 94.7)">2</text>
<text x="199.3" y="93.7">14</text>
<text x="135.2" y="97.5">1</text>
<text x="186.6" y="96.3">11</text>
<text x="199.3" y="98.8">12</text>
<text x="142" y="102.3" transform="rotate(-90 142 102.3)">3</text>
<text x="154.2" y="103.9">1</text>
<text x="166.9" y="103.9">6</text>
<text x="166.9" y="106.4">5</text>
<text x="186.7" y="106.4">A1</text>
<text x="199.4" y="106.4">A2</text>
<text x="154.2" y="109">2</text>
<text x="166.9" y="109">4</text>
<text x="32.9" y="136.9">1</text>
<text x="32.9" y="139.4">2</text>
<text x="32.9" y="142">3</text>
<text x="97.1" y="139.4">6</text>
<text x="109.8" y="139.4">1</text>
<text x="32.9" y="147.1">1</text>
<text x="32.9" y="149.6">2</text>
<text x="97.1" y="149.6">4</text>
<text x="109.8" y="149.6">3</text>
<text x="32.9" y="152.1">3</text>
<text x="32.9" y="154.7">4</text>
<text x="247.4" y="155" transform="rotate(-90 247.4 155)">1</text>
<text x="257.6" y="155" transform="rotate(-90 257.6 155)">1</text>
<text x="267.7" y="155" transform="rotate(-90 267.7 155)">1</text>
<text x="277.9" y="155" transform="rotate(-90 277.9 155)">1</text>
<text x="107.2" y="159.8">6</text>
<text x="119.9" y="159.8">1</text>
<text x="107.2" y="169.9">4</text>
<text x="119.9" y="169.9">3</text>
</g>
</svg>
